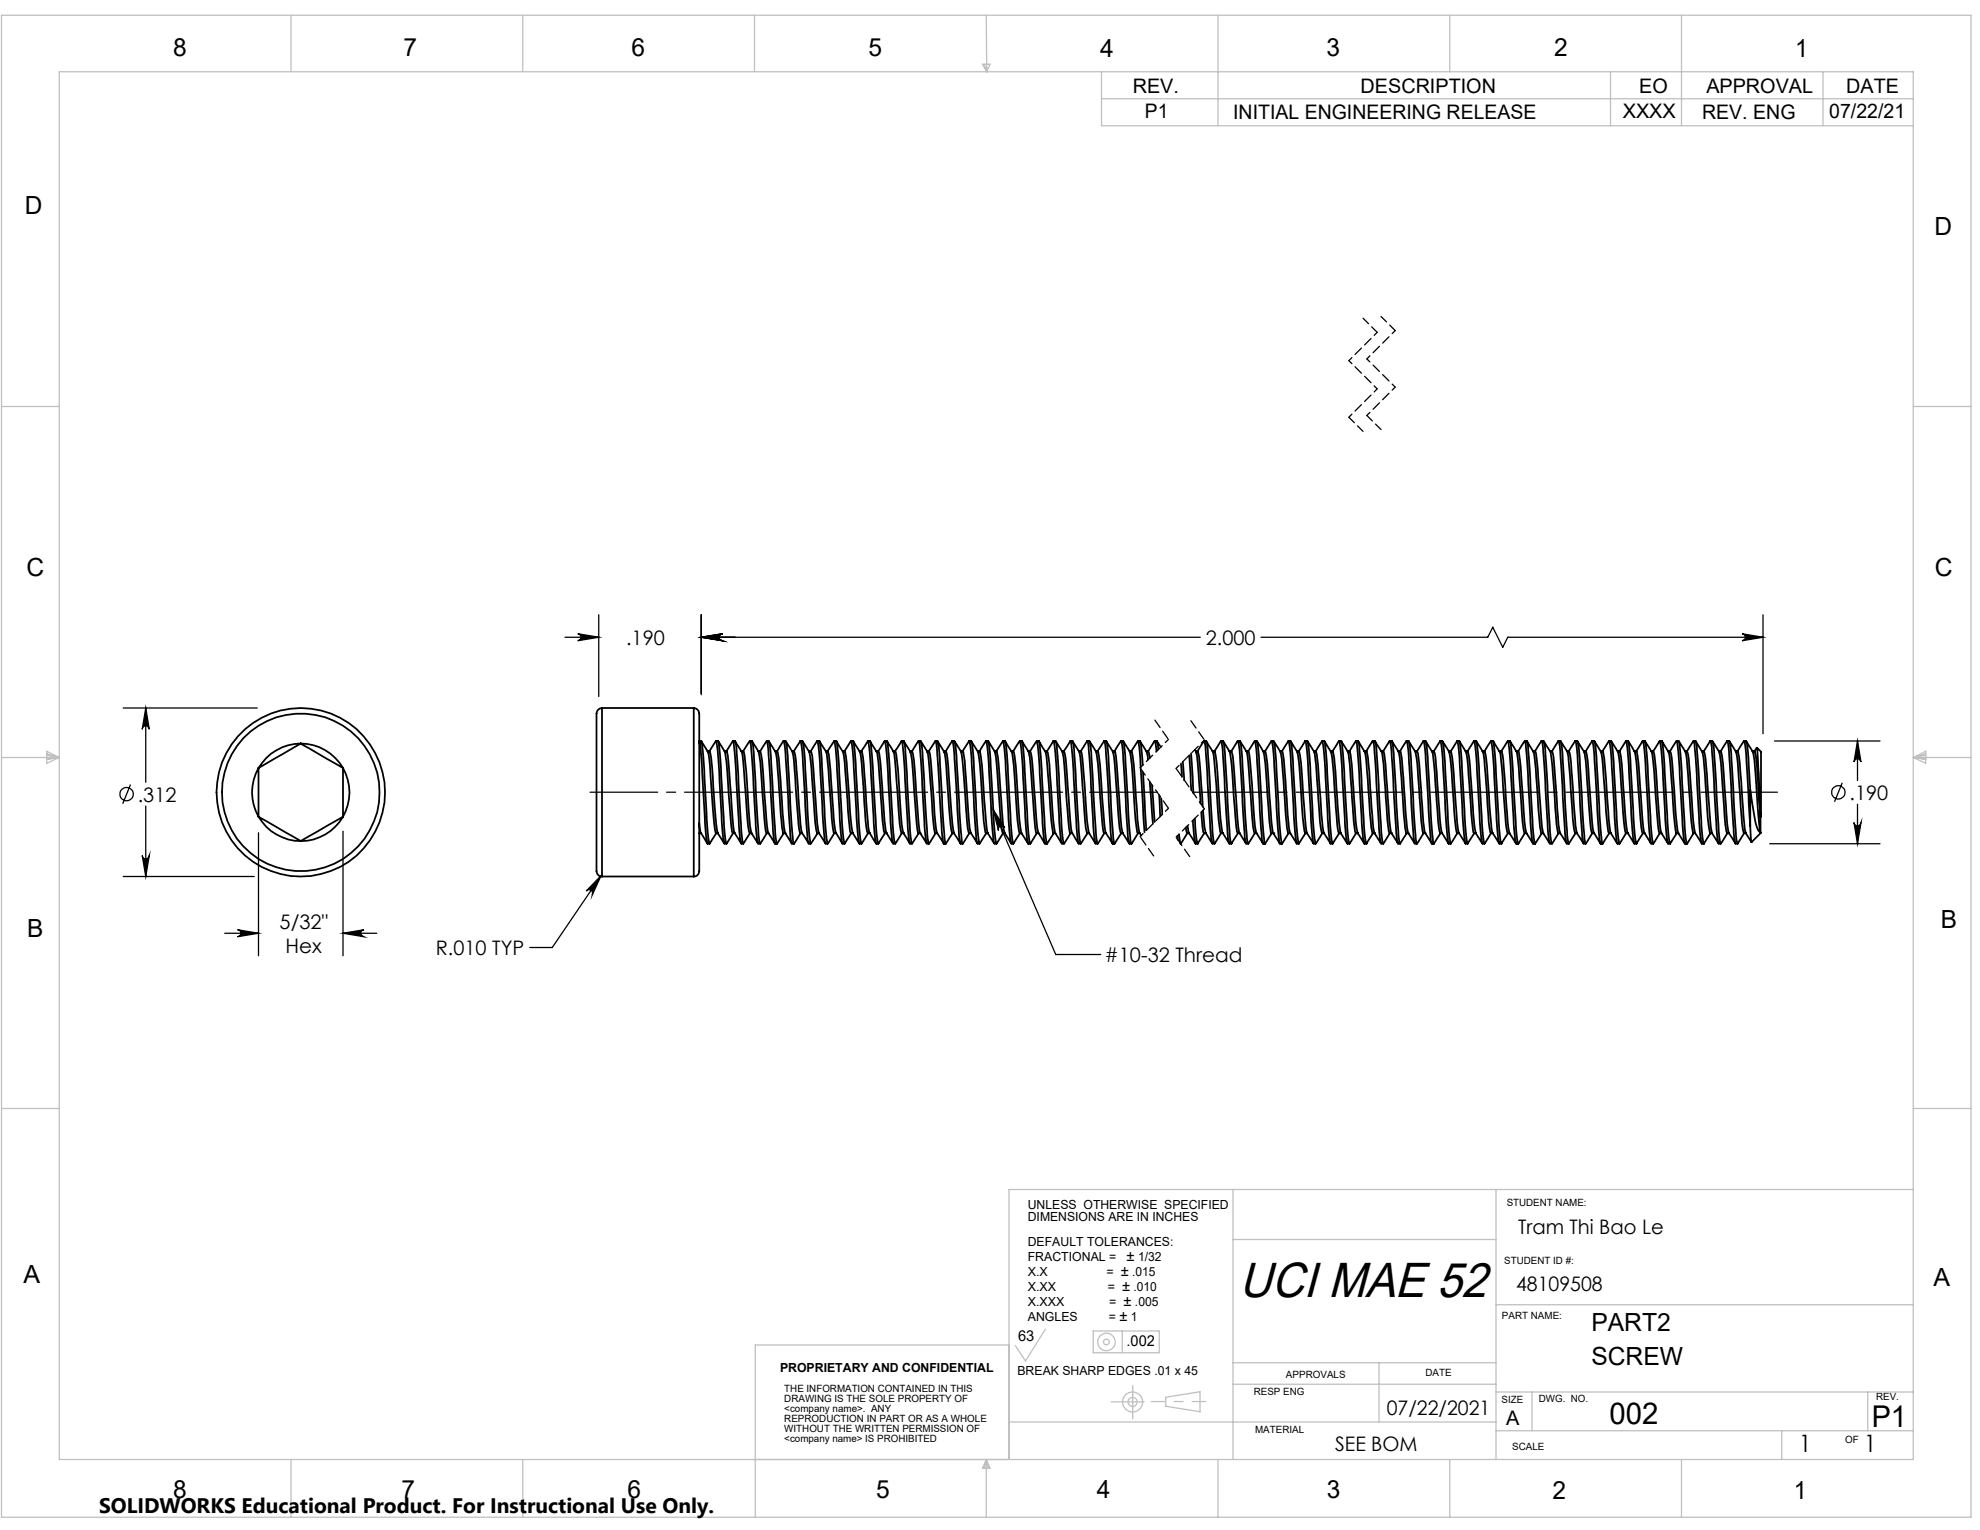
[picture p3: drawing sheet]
<svg xmlns="http://www.w3.org/2000/svg" width="279mm" height="216mm" viewBox="0 0 279 216" stroke-linecap="round" stroke-linejoin="round" font-family="sans-serif">
<g fill="none" stroke="#000" stroke-width=".18">
<path d="M17.4 99.9h18.9M20.6 99.9v10.5M20.6 99.9l.5 3a.49 .49 0 0 0-.5-.5 .49 .49 0 0 0-.5 .5zM79.7 89.9h4.8M81.5 89.4l3 .5-3 .5a.49 .49 0 0 0 .5-.5 .49 .49 0 0 0-.5-.5zM84.5 86.7v11.6M99 86.7v11.3M99 89.9h70.4M99 89.9l3-.5a.49 .49 0 0 0-.5 .5 .49 .49 0 0 0 .5 .5zM177.9 89.9h32l.7-1.4 1.5 2.8 .7-1.4h36M245.8 89.4l3 .5-3 .5a.49 .49 0 0 0 .5-.5 .49 .49 0 0 0-.5-.5zM248.8 86.7v16.8"/>
<path d="M18.4 110.7l-1.1 2.7M20.6 113.7v10M36.5 117.5v17.4M48.4 117.3v17.6M140.2 114.3l8.8 20.4h6.3M140.2 114.3l1.6 2.5a.48 .48 0 0 0-.6-.2 .48 .48 0 0 0-.3 .6zM249.7 119.1h15.6M250.4 104.6h14.9M260 110.5l-1.1 2.6M261.6 116.1a.49 .49 0 0 0 .5 .4 .49 .49 0 0 0 .5-.4l-.5 3zM262.1 104.6v5.5M262.1 113.5v5.6"/>
<path d="M262.1 104.6l.5 2.9a.49 .49 0 0 0-.5-.4 .49 .49 0 0 0-.5 .4zM17.4 123.7h18.5M20.1 120.7a.49 .49 0 0 0 .5 .5 .49 .49 0 0 0 .5-.5l-.5 3zM31.7 131.7h4.8M33.5 131.2l3 .5-3 .5a.49 .49 0 0 0 .5-.5 .49 .49 0 0 0-.5-.5zM48.4 131.7l3-.5a.49 .49 0 0 0-.5 .5 .49 .49 0 0 0 .5 .5zM48.4 131.7h4.8M84.8 123.6l-6.9 10.1h-3.1M84.8 123.6l-1.2 2.7a.51 .51 0 0 0-.2-.7 .51 .51 0 0 0-.7 .1z"/>
<circle cx="17.9" cy="112.1" r=".94"/>
<circle cx="259.4" cy="111.8" r=".94"/>
</g>
<g fill="none" stroke="#c0c0c0" stroke-width=".18">
<path d="M.2 2.2h277.9v211.9h-277.9zM8.4 10.1h261.6v195.9h-261.6zM41.1 2.2v7.9M73.8 2.2v7.9M106.5 2.2v7.9M138.6 9.1h1.1l-.5 1zM138.9 9.1l.3 1M139.2 2.2v7.9M155.4 13.9h114.6M155.4 10.1v7.6h114.6M171.9 2.2v15.5M204.6 2.2v7.9"/>
<path d="M227.3 10.1v7.6M237.3 2.2v15.5M257.2 10.1v7.6M.2 57.4h8.2M270 57.4h8.1M.2 106.9h8.2M6.6 106l1.8 .9-1.8 .8zM6.6 106.4l1.8 .5M6.6 106.6l1.8 .3M8.4 106.9l-1.8 .2M270 106.9h8.1M270 106.9l1.7 .2"/>
<path d="M270 106.9l1.7-.9v1.7zM271.7 106.6l-1.7 .3M271.7 106.4l-1.7 .5M.2 156.4h8.2M270 156.4h8.1M174 167.9v38.1M174 174.9h37.1M211.1 167.9v38.1M270 167.9h-127.6v38.1M142.4 189.8h-35.8v24.3M147.5 187.5l-2.8 4.6-1.4-2.2M154.3 187.8h9.3v3.1h-9.3z"/>
<path d="M158.4 187.8v3.1M164.5 197.2l4.8-.8v2.8l-4.8-.8zM174 192.3h37.1M174 195.3h37.1M194.6 192.3v8.4M211.1 196.4h58.9M211.1 184.1h58.9M216.2 196.4v5.5M263.6 196.4v5.5M41.1 206v8.1M73.8 206v8.1M139.2 206v8.1"/>
<path d="M139.2 206l.5 1.2h-1.1zM139.2 206l-.3 1.2M139.2 206l.3 1.2M142.4 200.7h68.7M171.9 206v8.1M204.6 206v8.1M211.1 201.9h58.9M237.3 206v8.1M251.4 201.9v4.1"/>
<circle cx="156.1" cy="189.4" r="1.23"/>
<circle cx="156.1" cy="189.4" r=".42"/>
<circle cx="159.8" cy="197.8" r="1.41"/>
<circle cx="159.8" cy="197.8" r=".64"/>
</g>
<path d="M163.3 111.8h-80" fill="none" stroke="#000" stroke-width=".18" stroke-dasharray="15.2 1.3 1.3 1.3" stroke-dashoffset="5.7"/>
<path d="M250.8 111.8h-82.5" fill="none" stroke="#000" stroke-width=".18" stroke-dasharray="15.2 1.3 1.3 1.3" stroke-dashoffset="4.5"/>
<path d="M160.9 118.1l2 2.8M162.9 101.5l2 2.8M166 118.1l2 2.9M168 101.6l2 2.8" fill="none" stroke="#000" stroke-width=".18" stroke-dasharray="1.3 .6" stroke-dashoffset="-.2"/>
<path d="M190.3 50.9l4 4M192.9 50.6l4 4M194.3 46.9l-4 4M194.3 54.9l-4 4M196.9 46.6l-4 4M196.9 54.6l-4 4M164.9 104.3l-4 4M164.9 114.1l-4 4M170 104.4l-4 4M170 114.1l-4 4" fill="none" stroke="#000" stroke-width=".18" stroke-dasharray="1.3 .6" stroke-dashoffset=".7"/>
<path d="M160.9 108.3l4 5.8M166 108.4l4 5.7" fill="none" stroke="#000" stroke-width=".18" stroke-dasharray="1.3 .6"/>
<path d="M190.3 58.9l2 2M192.3 44.9l2 2M192.9 58.6l2 2M194.9 44.7l2 1.9" fill="none" stroke="#000" stroke-width=".18" stroke-dasharray="1.3 .6" stroke-dashoffset=".2"/>
<path d="M162.5 197.8h7.7" fill="none" stroke="#c0c0c0" stroke-width=".18" stroke-dasharray="15.2 1.3 1.3 1.3" stroke-dashoffset="13.3"/>
<path d="M159.8 197.8v-2.3M159.8 197.8v2.4M159.8 197.8h-3M159.8 197.8h1.7" fill="none" stroke="#c0c0c0" stroke-width=".18" stroke-dasharray="15.2 1.3 1.3 1.3"/>
<g fill="#000">
<path d="M140.2 114.3l1.6 2.5a.48 .48 0 0 0-.6-.2 .48 .48 0 0 0-.3 .6z"/>
<path d="M262.1 104.6l.5 2.9a.49 .49 0 0 0-.5-.4 .49 .49 0 0 0-.5 .4zM261.6 116.1a.49 .49 0 0 0 .5 .4 .49 .49 0 0 0 .5-.4l-.5 3zM99 89.9l3-.5a.49 .49 0 0 0-.5 .5 .49 .49 0 0 0 .5 .5zM245.8 89.4l3 .5-3 .5a.49 .49 0 0 0 .5-.5 .49 .49 0 0 0-.5-.5zM99 89.9l3-.5a.49 .49 0 0 0-.5 .5 .49 .49 0 0 0 .5 .5zM81.5 89.4l3 .5-3 .5a.49 .49 0 0 0 .5-.5 .49 .49 0 0 0-.5-.5zM84.8 123.6l-2.1 2.1a.51 .51 0 0 1 .7-.1 .51 .51 0 0 1 .2 .7zM20.1 120.7a.49 .49 0 0 0 .5 .5 .49 .49 0 0 0 .5-.5l-.5 3zM20.6 99.9l.5 3a.49 .49 0 0 0-.5-.5 .49 .49 0 0 0-.5 .5zM33.5 131.2l3 .5-3 .5a.49 .49 0 0 0 .5-.5 .49 .49 0 0 0-.5-.5zM48.4 131.7l3-.5a.49 .49 0 0 0-.5 .5 .49 .49 0 0 0 .5 .5z"/>
</g>
<g fill="none" stroke="#000" stroke-width=".25">
<path d="M84.9 99.9a.96 .96 0 0 0-.7 1.3v21.2a.96 .96 0 0 0 .7 1.3M84.9 99.9v23.8M84.9 99.9h13M97.9 99.9a.96 .96 0 0 1 .8 1.3v21.2a.96 .96 0 0 1-.8 1.3M97.9 99.9v23.8M36.5 115.3a7 7 0 0 0 5.9 3.4M36.5 108.4a6.9 6.9 0 0 0 0 6.9M36.5 108.4v6.9M36.5 115.3l5.9 3.4M42.4 104.9a7 7 0 0 1 6 3.5M42.4 104.9a7.1 7.1 0 0 0-5.9 3.5M42.4 104.9l-5.9 3.5"/>
<path d="M42.4 104.9l6 3.5M48.4 115.3a6.8 6.8 0 0 1-6 3.4M48.4 108.4a6.9 6.9 0 0 1 0 6.9M48.4 115.3l-6 3.4M48.4 108.4v6.9M98.7 117.6h.2M98.7 116.1l.2 1.4M98.7 104.6h.3M98.7 104.8h.1M98.7 104.8l.3 2.3 .3 5.7a36 36 0 0 0 .5 6.2M98.7 104.8v.1M98.9 117.5l.9 1.5"/>
<path d="M99.8 119.1h.3M99.8 106h.1M99.9 106l-.9-1.4a25.5 25.5 0 0 1 .4 5.2l.2 2.4a46.6 46.6 0 0 0 .5 6.9l.1-.1M99.9 106h.2M99.9 106a37.4 37.4 0 0 1 .6 6.4l.2 2.8a5.6 5.6 0 0 0 .3 2.3M100.1 106l.2 .4 .2 1.7a96.5 96.5 0 0 0 .8 9.4M101 104.6l-.9 1.4M101 117.6h.3M101 104.6a27.9 27.9 0 0 1 .5 5.5l.2 2.5a41.4 41.4 0 0 0 .5 6.4M101 104.6h.3M101.1 117.6l-.9 1.4M101.3 117.6l.9 1.4"/>
<path d="M101.3 104.6a20.6 20.6 0 0 1 .5 4.9l.1 2.4a43.7 43.7 0 0 0 .6 7.1M101.4 104.6l.9 1.4M102.2 106h.3M102.2 119.1h.3M102.3 106.1l.2 1.5 .5 6.3a11.8 11.8 0 0 0 .4 3.7M102.5 106.1l.2 .5 .1 1 .5 6.3a13.1 13.1 0 0 0 .4 3.6M103.4 104.6l-.9 1.4M103.4 117.6l-.8 1.4M103.4 117.6h.3l.9 1.4M103.4 104.6a36 36 0 0 1 .6 6.5v1.2a40 40 0 0 0 .6 6.7M103.4 104.6h.3M104.6 119.1h.3"/>
<path d="M104.6 106l-.9-1.4a44.8 44.8 0 0 1 .6 7.1l.3 5.5 .3 1.8M104.6 106.1l.3 1.4 .4 6.4a12.5 12.5 0 0 0 .5 3.7h.3M104.6 106h.3M104.9 106.1l.2 .4 .2 2.3 .3 5.1a14 14 0 0 0 .4 3.6M105.8 104.6l-1 1.4M105.8 104.6h.3l.1 .1 .1 .8 .7 12.3 .3 1.2M105.8 104.6a1.74 1.74 0 0 1 .2 1.2l.6 10.7 .4 2.5M105.8 117.6l-.9 1.4M106 117.6l1 1.4M106.1 104.6l.9 1.4M107 106h.3M107 119.1h.3"/>
<path d="M107 106.1a68.2 68.2 0 0 1 .7 7.7 12.6 12.6 0 0 0 .5 3.8M107.3 106.1a7.3 7.3 0 0 1 .4 2.7l.3 5a14 14 0 0 0 .4 3.7M108.2 104.6l-1 1.4M108.2 117.6l-.9 1.4M108.2 117.6h.2l1 1.4M108.2 104.6l.2 1.1 .7 11.5 .3 1.8M108.2 104.6h.3M109.4 106a3 3 0 0 1 .3 1.8l.2 2.1a55.5 55.5 0 0 0 .6 7.7l.1-.1M109.4 119h.1M109.4 119.1h.2M109.4 106l-.9-1.4a111.8 111.8 0 0 1 .7 10.2l.2 2.8 .2 1.4M109.4 106h.2"/>
<path d="M110.5 104.6l-.9 1.4a3 3 0 0 1 .4 1.8l.1 2.1a55.5 55.5 0 0 0 .7 7.7v-.1M110.6 117.6h.2M110.6 117.6l-.9 1.4M110.8 104.6h-.2l.2 1.7 .4 6.5a45.3 45.3 0 0 0 .5 6.2l-.9-1.4M110.8 104.6h.1a100.1 100.1 0 0 1 .7 10l.3 4 .1 .4v.1l.1-.1M110.9 104.6l.9 1.4M111.8 106h.2M111.8 119.1h.2M111.8 106.1a66.8 66.8 0 0 1 .7 8l.2 2.2 .1 .8 .2 .4M112 106a6 6 0 0 1 .4 2.5l.5 6.8a5.1 5.1 0 0 0 .3 2.2M112.1 119l.9-1.4h.2l.9 1.4M112.9 104.6l-.9 1.4"/>
<path d="M113.2 104.6h-.2v.1a48.9 48.9 0 0 1 .5 6.7l.3 4.6 .3 3M114.1 119.1h.3M114.2 106l-1-1.4 .4 2.8 .3 5.8a34.4 34.4 0 0 0 .5 5.8M114.2 106.1l.3 2.5 .3 4.5a16.8 16.8 0 0 0 .5 4.4M114.4 106.1l.2 .6 .5 6.4a20.6 20.6 0 0 0 .5 4.4M115.3 117.6h.3M115.3 104.6a23.3 23.3 0 0 1 .5 5.3l.2 3.6a32.7 32.7 0 0 0 .5 5.5M115.4 117.6l-1 1.4M115.6 117.6l.9 1.4M115.6 104.6h-.3l-.9 1.4h-.2M115.6 104.6a146.5 146.5 0 0 1 .9 11.7l.3 2.7M115.6 104.6l1 1.4"/>
<path d="M116.5 106h.3M116.5 119.1h.3M116.6 106.1l.3 2.6 .5 6.8a4.1 4.1 0 0 0 .3 2M116.8 106a18.6 18.6 0 0 1 .5 4l.4 5.5a4.1 4.1 0 0 0 .3 2M117.7 104.6l-.9 1.4M117.7 104.6h.3a31.6 31.6 0 0 1 .5 5.7l.2 3.6a25.5 25.5 0 0 0 .5 5.1M117.7 104.6a37.3 37.3 0 0 1 .6 6.3l.3 5.7 .3 2.4M118 117.6h-.3l-.9 1.4M118 117.5l.9 1.5M118 104.6l.9 1.4M118.9 119.1h.3M118.9 106.1a27.8 27.8 0 0 1 .6 5.5l.3 4 .1 1.7 .2 .2"/>
<path d="M119.2 106a93.4 93.4 0 0 1 .9 9.6l.3 1.9M120.1 104.6l-.9 1.4h-.3M120.1 117.6h.3M120.1 104.6a71.4 71.4 0 0 1 .7 8.5 37.3 37.3 0 0 0 .4 5.9M120.1 104.6h.3M120.1 117.6l-.9 1.4M120.3 117.5l1 1.5M120.4 104.6a24.4 24.4 0 0 1 .5 5.4l.1 2.4a38.8 38.8 0 0 0 .6 6.6M120.4 104.6l.9 1.4M121.3 106h.3M121.3 119.1h.3M121.3 106.1a87.5 87.5 0 0 1 .8 9.6l.2 1.6 .2 .2"/>
<path d="M121.6 106a28 28 0 0 1 .6 5.7l.1 2.8a10 10 0 0 0 .4 3l.9 1.5M122.4 104.6l-.9 1.4M122.8 117.5l-.3 .1-.9 1.4M122.8 104.6h-.3a34.4 34.4 0 0 1 .5 5.8l.1 2.4a36 36 0 0 0 .5 6.2M123.6 106h.1a60 60 0 0 1 .7 7.6l.1 2.2 .2 1.4 .1 .3M123.6 119.1h.3M123.7 106l-.9-1.4a25.5 25.5 0 0 1 .4 5.2l.2 2.4a46.6 46.6 0 0 0 .5 6.9l.1-.1M123.9 106h.1a60 60 0 0 1 .7 7.6l.1 2.2 .2 1.4 .1 .3M124.8 104.6l-.9 1.4h-.2M124.8 117.6h.3M124.8 104.6a35.1 35.1 0 0 1 .6 6.8l.1 1.2a41.4 41.4 0 0 0 .5 6.4M124.8 104.6h.3"/>
<path d="M124.8 104.6h.1M124.9 117.6l-.9 1.4M125.1 117.5l.9 1.5M125.1 104.6a20.6 20.6 0 0 1 .5 4.9l.1 2.4a43.7 43.7 0 0 0 .6 7.1M125.2 104.6l.9 1.4M126 106h.3M126 106.1l.2 .3 .1 1 .5 6.2a16.7 16.7 0 0 0 .4 4v-.1M126 119.1h.3M126.3 106.1l.1-.1a118.8 118.8 0 0 1 .8 10.3l.3 1.2M127.2 104.6l-.9 1.4M127.2 104.6a36 36 0 0 1 .6 6.5v1.3a49 49 0 0 0 .6 6.6M127.2 104.6h.3"/>
<path d="M127.5 117.6h-.3l-.8 1.4M127.5 117.6l.9 1.4M127.5 117.5v.1M128.4 106.1l-.9-1.5a44.8 44.8 0 0 1 .6 7.1l.3 5.5 .3 1.8M128.4 119.1h.3M128.4 106.1a54.4 54.4 0 0 1 .8 7.5l.2 2.7 .1 .9 .1 .3M128.7 106.1v-.1a56.2 56.2 0 0 1 .7 7.6l.2 2.7 .2 .9 .1 .3M129.6 104.6l-.9 1.4h-.3M129.6 117.6h.3M129.6 104.6h.3l.1 .1 .1 .8 .7 12.3 .3 1.2M129.6 104.6a1.74 1.74 0 0 1 .2 1.2l.4 6.3a46.5 46.5 0 0 0 .6 6.9M129.6 117.6l-.9 1.4"/>
<path d="M129.9 117.6l.9 1.4M129.9 104.6l.9 1.5M130.8 106h.3M130.8 119.1h.3M130.8 106.1l.3 1.2 .5 7.5a7.5 7.5 0 0 0 .4 2.8M131.1 106.1l.2 1.2 .6 7.5a8.2 8.2 0 0 0 .4 2.7M132 104.6l-.9 1.4M132 117.6l-.9 1.4M132 117.6h.3l.9 1.4M132 104.6l.2 1.1 .7 11.5 .3 1.8M132 104.6h.3M133.2 106l-.9-1.4a111.8 111.8 0 0 1 .7 10.2l.3 3.5 .2 .7"/>
<path d="M133.2 119h.1M133.2 119.1h.3M133.2 106.1a34.9 34.9 0 0 1 .6 6.3l.2 2.8a5.7 5.7 0 0 0 .4 2.3M133.5 106a36.1 36.1 0 0 1 .6 6.4l.3 3.9 .2 1.2M134.3 104.6l-.8 1.4h-.3M134.4 117.6h.3M134.4 117.6l-.9 1.4M134.7 104.6h-.3l.3 1.7 .3 6.5a45.3 45.3 0 0 0 .5 6.2l-.9-1.4M134.7 104.6a40 40 0 0 1 .5 6.4l.2 2.4a30.3 30.3 0 0 0 .5 5.7v-.1M134.7 104.6l.9 1.4M135.6 106h.3M135.6 119.1h.3"/>
<path d="M135.6 106.1l.3 2.4 .7 8.4 .2 .6M135.9 106.1a6.5 6.5 0 0 1 .3 2.4l.5 7.4 .1 1 .2 .6M135.9 119l.9-1.4h.2l.9 1.4M136.7 104.6l-.9 1.4M137.1 104.6h-.3v.1a48.9 48.9 0 0 1 .5 6.7l.1 2.4a28 28 0 0 0 .5 5.2M137.9 119.1h.3M138 106l-.9-1.4 .3 2.8 .3 5.8a34.4 34.4 0 0 0 .5 5.8M138 106.1a35.3 35.3 0 0 1 .6 6.8l.1 1.6a9.1 9.1 0 0 0 .4 3M138.2 106a11.6 11.6 0 0 1 .5 3.5l.3 5a10.6 10.6 0 0 0 .4 3M139.1 117.6h.3M139.1 104.6a23.3 23.3 0 0 1 .5 5.3l.2 3.6a32.7 32.7 0 0 0 .5 5.5M139.2 117.6l-.9 1.4"/>
<path d="M139.4 117.6l.9 1.4M139.4 104.6h-.3l-.9 1.4h-.2M139.4 104.6h.1a146.5 146.5 0 0 1 .8 11.7l.3 2.7M139.5 104.6l.9 1.4M140.3 106h.3M140.3 119.1h.3M140.4 106.1a11.9 11.9 0 0 1 .4 3.3l.4 6.5 .1 1 .2 .6M140.6 106a10.6 10.6 0 0 1 .4 3.4l.5 6.5 .1 1 .2 .6M140.7 119l.8-1.4h.3l.9 1.4M141.5 104.6l-.9 1.4M141.5 104.6h.3a31.6 31.6 0 0 1 .5 5.7l.2 3.6a25.5 25.5 0 0 0 .5 5.1M141.5 104.6a38.6 38.6 0 0 1 .6 6.3l.3 5.7 .3 2.4"/>
<path d="M141.9 104.6l.8 1.4M142.7 119.1h.3M142.7 106.1a12.1 12.1 0 0 1 .5 3.3l.3 5a10.1 10.1 0 0 0 .4 3.1M143 106a10.7 10.7 0 0 1 .4 3.4l.5 6.4 .2 1.7M143.9 104.6l-.9 1.4h-.3M143.9 117.6h.3M143.9 104.6a103.6 103.6 0 0 1 .8 10.8l.4 3.6M143.9 104.6h.3M143.9 117.6l-.9 1.4M144.1 117.6l1 1.4M144.2 104.6a24.4 24.4 0 0 1 .5 5.4l.1 2.4a38.8 38.8 0 0 0 .6 6.6M144.2 104.6l.9 1.4"/>
<path d="M145.1 106h.3M145.1 119.1h.3M145.1 106.1a11 11 0 0 1 .4 3.3l.5 6.4 .2 1.7h.1M145.4 106a9.8 9.8 0 0 1 .4 3.4l.5 6.4 .1 1.1 .1 .6M146.3 104.6l-1 1.4M146.5 117.6h-.2l-.9 1.4M146.5 117.5l.9 1.5M146.6 104.6a32.6 32.6 0 0 1 .5 6.4l.1 1.2a46.6 46.6 0 0 0 .5 6.9l.1-.1M146.6 104.6h-.3a34.4 34.4 0 0 1 .5 5.8l.1 2.4a36 36 0 0 0 .6 6.2M146.6 104.6l.9 1.4M147.5 119.1h.2M147.5 106.1a42.1 42.1 0 0 1 .6 6.6l.1 1.7a11 11 0 0 0 .5 3.1"/>
<path d="M147.7 106a9.2 9.2 0 0 1 .5 3.4l.4 6.4 .3 1.7M148.6 104.6l-.9 1.4h-.2M148.7 117.6h.2M148.7 104.6a35.1 35.1 0 0 1 .5 6.8l.1 1.2a41.4 41.4 0 0 0 .5 6.4M148.7 104.6h.2M148.7 104.6h-.1M148.7 117.6l-.9 1.4M148.9 117.5l.9 1.5M148.9 104.6a1.38 1.38 0 0 1 .3 1.1l.6 10.8 .2 2.1 .1 .4M149 104.6l.9 1.4M149.9 106h.2M149.9 119.1h.2"/>
<path d="M149.9 106.1a37 37 0 0 1 .6 6.6l.3 4.1 .2 .7h.1M150.1 106l.3 .8 .1 1.1 .4 6.5a9.3 9.3 0 0 0 .4 3.1M151 104.6l-.9 1.4M151 104.6h.1M151.1 104.6a36 36 0 0 1 .5 6.5l.1 1.3a49 49 0 0 0 .5 6.6M151.1 104.6h.2M151.3 117.6h-.2l-.9 1.4M151.3 117.5l.9 1.5M152.2 119.1h.3M152.3 106l-1-1.4a44.8 44.8 0 0 1 .6 7.1l.3 5.5 .3 1.8M152.3 106h.2l1-1.4 .1 .6 .2 2.3 .2 4.6a46.5 46.5 0 0 0 .6 6.9M152.3 106.1a10.1 10.1 0 0 1 .3 3.2l.5 6.4 .1 1.1 .2 .7"/>
<path d="M152.5 106.1l.1 .1 .1 .6 .7 8.9 .3 1.8M153.4 117.6h.3M153.4 104.6h.3l.1 .1 .1 .8 .8 12.3 .2 1.2M153.5 117.6l-1 1.4M153.7 117.5l.9 1.5M153.7 104.6l1 1.4M154.6 106h.3M154.6 119.1h.3M154.7 106.1l.2 1.8 .7 8.9 .1 .6 .1 .1M154.9 106.1a11.1 11.1 0 0 1 .4 3.2l.4 5a10.1 10.1 0 0 0 .4 3.2M154.9 119l.9-1.4h.3l.9 1.4M155.8 104.6l-.9 1.4"/>
<path d="M155.8 104.6l.2 1.1 .5 7.4a37.3 37.3 0 0 0 .5 5.9M155.8 104.6h.3M157 119h.1M157 119.1h.3M157 106l-.9-1.4a47.4 47.4 0 0 1 .6 6.6l.4 7.1 .2 .7M157 106.1a9.3 9.3 0 0 1 .4 3.2l.5 6.4 .1 1.1 .2 .7M157.3 106.1l.1 .1 .2 1.6 .4 6.5a10.1 10.1 0 0 0 .4 3.2M158.2 104.6l-.9 1.4h-.3M158.2 117.6h.3M158.2 117.6l-.9 1.4M158.5 104.6h-.3l.3 1.7 .4 6.5a45.3 45.3 0 0 0 .4 6.2l-.9-1.4M158.5 104.6a41.4 41.4 0 0 1 .5 6.4l.2 2.4a30.3 30.3 0 0 0 .5 5.7v-.1"/>
<path d="M158.5 104.6l.9 1.4M159.4 106h.3M159.4 119.1h.3M159.4 106.1l.3 1.7 .4 6.5a9.9 9.9 0 0 0 .5 3.2M159.7 106.1a10.1 10.1 0 0 1 .4 3.1l.3 5.1a11 11 0 0 0 .4 3.2M160.5 104.6l-.9 1.4M160.9 104.6h-.3l.2 1.5 .2 2.2M161 108.5l.5 8.9M161 117.9l-.2-.3h-.2l-.9 1.4M161.3 109l.4 8.2M161.8 106l-.9-1.4 .2 1.1 .2 2.3M161.8 106.1l.2 1.1"/>
<path d="M162 106.1l.3 .9M162.2 110.3l.5 5.9M162.6 110.8l.3 5.2M162.9 104.6l.3 1.4M163.2 104.6h-.3l-.9 1.4h-.2M163.2 104.6l.2 1.2M163.3 104.6l.5 .8M163.6 112.2l.1 3M163.9 112.7l.1 2.2M166.1 118l.1 .5M166.4 117.7l.1 1 .2 .3M166.6 119.1h.1"/>
<path d="M166.7 107.7l.1 1.9M166.9 107.5l.2 2.6M167.3 116.8l.2 .8M167.5 117.6l-.8 1.4M167.6 116.5l.2 1M167.8 106.6l.3 4.9M168.1 106.3l.3 5.7M168.3 115.8l.2 2 .2 1.2-.9-1.4h-.3M168.6 115.5l.2 2.6 .2 1v-.1M168.6 105.8l.2 .2M168.7 119.1h.3M168.7 106h.3"/>
<path d="M168.8 106.1l.2 1.6 .4 5.7M169 106l.9-1.4a29.1 29.1 0 0 1 .5 5.5l.1 2.5a41.4 41.4 0 0 0 .6 6.4M169 106.1l.2 .6 .1 1 .4 6.1M169.5 114.6a9.9 9.9 0 0 0 .4 3h.3M169.8 114.3l.2 2.4 .1 .8M169.9 104.6h.3M169.9 117.6l-.9 1.4M170.1 117.5l1 1.5M170.2 104.6a1.53 1.53 0 0 1 .2 1.2l.7 11.5 .3 1.7M170.2 104.6l.9 1.4M171.1 119.1h.3M171.1 106.1a99 99 0 0 1 .8 9.4l.3 1.9 .1 .2"/>
<path d="M171.4 106.1a8.3 8.3 0 0 1 .4 2.9l.4 6.5 .3 2M172.3 104.6l-.9 1.4h-.3M172.3 117.6l-.9 1.4M172.3 117.6h.2M172.3 104.6l.2 1.4 .7 11.5 .3 1.5M172.3 104.6h.3M172.5 117.5l1 1.5M172.6 104.6l.3 1.7 .6 11.6a1.51 1.51 0 0 0 .3 1.1l.9-1.4M172.6 104.6l.9 1.4M173.5 119.1h.3M173.5 106.1l.3 1.6 .4 6.4a12.2 12.2 0 0 0 .5 3.5h.2M173.5 106h.3"/>
<path d="M173.7 106l1-1.4a92 92 0 0 1 .7 9.9l.2 3.6 .2 .9M173.8 106.1l.2 .5 .1 1.1 .4 6.4a14 14 0 0 0 .4 3.4M174.7 104.6h.2l.1 .1a64.1 64.1 0 0 1 .6 8v1.2a28 28 0 0 0 .5 5.1M174.9 117.5l.9 1.5M175 104.6l.9 1.4M175.9 119.1h.2M175.9 106.1a9.5 9.5 0 0 1 .3 2.9l.4 5a10.4 10.4 0 0 0 .5 3.6M176.1 106.1l.2 .5 .1 1.1 .5 6.3a11.4 11.4 0 0 0 .4 3.5M177 104.6l-.9 1.4h-.2M177.1 117.6l-.9 1.4M177.1 117.6h.2M177.1 104.6l.2 1.8 .4 6.7a35.8 35.8 0 0 0 .5 5.9"/>
<path d="M177.1 104.6h.2M177.3 117.5l.9 1.5M177.3 104.6h.1a47.4 47.4 0 0 1 .5 6.6l.3 5.6 .2 1.9 .1 .3M177.4 104.6l.9 1.4M178.2 119h.1M178.2 119.1h.3M178.3 106.1a9.4 9.4 0 0 1 .3 2.9 59.2 59.2 0 0 0 .8 8.6h.3M178.3 106h.2M178.5 106.1a9.4 9.4 0 0 1 .4 2.9 70.8 70.8 0 0 0 .8 8.5M178.5 119h.1M179.4 104.6l-.9 1.4M179.5 117.6l-1 1.4"/>
<path d="M179.7 117.6l.9 1.4M179.7 104.6a41.4 41.4 0 0 1 .6 6.4l.1 2.4a30.3 30.3 0 0 0 .5 5.7v-.1M179.7 104.6h-.3l.2 .4 .2 2.1 .3 6.9a25 25 0 0 0 .5 5M179.7 117.6h.1M179.7 104.6l1 1.4M180.6 106h.3l.9-1.4 .1 .1a50.6 50.6 0 0 1 .5 6.7l.1 2.4a25.5 25.5 0 0 0 .5 5.2M180.6 119.1h.3M180.7 106.1l.2 1 .6 9a2.39 2.39 0 0 0 .3 1.5M180.9 106a4.2 4.2 0 0 1 .3 1.9l.6 8.2a2.39 2.39 0 0 0 .3 1.5M181.8 117.6l-.9 1.4M181.8 117.6h.3l.9 1.4M181.8 104.6h.3"/>
<path d="M182.1 104.6a21.7 21.7 0 0 1 .5 5l.2 3.6a27.8 27.8 0 0 0 .5 5.8l.9-1.4M182.1 104.6l.9 1.4M183 119.1h.3M183 106.1a9.3 9.3 0 0 1 .4 2.8l.3 5a15.6 15.6 0 0 0 .5 3.7h.3M183 106h.3M183.3 106l.3 1.6 .5 7.8 .3 2.1M184.2 104.6a23.3 23.3 0 0 1 .5 5.3l.2 3.7a32.7 32.7 0 0 0 .4 5.4M184.4 117.6l.9 1.4M184.5 104.6h-.4l-.8 1.4M184.5 104.6a97.2 97.2 0 0 1 .7 10.7l.3 2.6 .2 1.1M184.5 104.6l.9 1.4M185.4 119.1h.3"/>
<path d="M185.4 106.1a81.1 81.1 0 0 1 .8 8.9l.2 1.8 .2 .7M185.7 106v.1a81.1 81.1 0 0 1 .8 8.9l.2 1.8 .2 .7M185.7 119l.9-1.4h.2l.9 1.4M186.5 104.6l-.8 1.4h-.3M186.6 104.6h.3a31.7 31.7 0 0 1 .5 5.7l.1 2.4a38.6 38.6 0 0 0 .5 6.3l1-1.4M186.6 104.6a24.2 24.2 0 0 1 .4 5.1l.2 2.4a46.6 46.6 0 0 0 .5 6.9M186.9 104.6l.9 1.4M187.7 119.1h.4M187.8 106h.3M187.8 106.1a38.7 38.7 0 0 1 .6 6.5l.3 4.2 .2 .7M188.1 106a40.4 40.4 0 0 1 .6 6.6l.2 3.4 .3 1.5M188.9 104.6l-.9 1.4"/>
<path d="M188.9 117.6h.3M188.9 104.6h.1a71.4 71.4 0 0 1 .6 8.5 35.8 35.8 0 0 0 .5 5.9M188.9 104.6h.3M189.2 117.6l.9 1.4M189.2 104.6l.2 .3 .1 2 .4 5.6a38.8 38.8 0 0 0 .5 6.5h.1M189.3 104.6l.9 1.4M190.1 119.1h.3M190.2 106.1a67.9 67.9 0 0 1 .7 7.8l.1 2.1 .2 1.3 .1 .2M190.4 106l.1 .1a67.9 67.9 0 0 1 .7 7.8l.1 2.1 .3 1.5M191.3 104.6l-.9 1.4h-.3M191.3 104.6a43 43 0 0 1 .6 7l.1 1.3a36 36 0 0 0 .5 6.1l-.9-1.4h-.3l-.8 1.4M191.3 104.6h.3"/>
<path d="M191.6 104.6a32.6 32.6 0 0 1 .6 6.4v1.2a50.5 50.5 0 0 0 .6 6.8v.1v-.1M191.7 104.6l.8 1.4M192.5 106a3.1 3.1 0 0 1 .3 1.8l.2 2.2a53.9 53.9 0 0 0 .7 7.6v-.1M192.5 119.1h.3M192.5 106h.3M192.8 106l.9-1.4a29.1 29.1 0 0 1 .5 5.6l.1 2.4a41.4 41.4 0 0 0 .6 6.4M192.8 106a38.7 38.7 0 0 1 .7 6.6l.3 4.2 .2 .7M193.7 117.6h.3M193.7 104.6h.3M193.7 117.6l-.9 1.4M194 117.6l.9 1.4M194 104.6a1.53 1.53 0 0 1 .2 1.2l.7 11.5 .3 1.7"/>
<path d="M194 104.6l.9 1.4M194.9 106a76.1 76.1 0 0 1 .8 8.9l.3 2.4 .1 .2M194.9 119.1h.3M195.2 106a76.1 76.1 0 0 1 .8 8.9l.3 2.4 .1 .2M195.2 119l.9-1.4h.3l.9 1.4M196.1 104.6l-.9 1.4h-.3M196.1 104.6l.3 1.4 .6 11.5 .3 1.5M196.1 104.6h.3M196.4 104.6l.3 1.7 .6 11.6a1.51 1.51 0 0 0 .3 1.1l.9-1.4M196.4 104.6l.9 1.4M197.3 106a3 3 0 0 1 .3 1.8l.2 2.1a55.5 55.5 0 0 0 .6 7.6h.1M197.3 119.1h.3"/>
<path d="M197.3 106h.3M197.6 106l.9-1.4a94.8 94.8 0 0 1 .7 9.9l.3 3.6 .1 .9M197.6 106a37.2 37.2 0 0 1 .6 6.5l.3 3.4a3 3 0 0 0 .3 1.6M198.5 117.6h.3M198.5 104.6h.3v.1a64.1 64.1 0 0 1 .6 8l.1 1.2a28 28 0 0 0 .5 5.1M198.7 117.5l.9 1.5M198.8 104.6l.9 1.4M199.7 106a63.8 63.8 0 0 1 .7 7.7l.2 2.2 .1 1.4 .2 .2M199.7 119.1h.3M200 106a63.8 63.8 0 0 1 .7 7.7l.1 2.2 .2 1.4 .2 .2M200.8 104.6l-.8 1.4h-.3M200.9 104.6l.3 1.8 .3 6.7a35.8 35.8 0 0 0 .5 5.9"/>
<path d="M200.9 104.6h.3M201.1 117.6h-.2l-.9 1.4M201.1 117.5l.9 1.5M201.2 104.6a47.3 47.3 0 0 1 .5 6.7l.3 5.5 .2 1.9 .2 .3M201.2 104.6l.9 1.4M202 119h.1M202 119.1h.4M202.1 106h.3M202.1 106.1l.1 .2 .3 2.7 .3 5.6a10 10 0 0 0 .4 3v-.1M202.4 106a34.4 34.4 0 0 1 .5 5.8l.3 3.9a3.6 3.6 0 0 0 .7 2.6l.5 .7M202.4 119h.1M203.2 104.6l-.9 1.4"/>
<path d="M203.2 104.6l.2 1 .2 1.5 .3 6.9a25 25 0 0 0 .5 5M203.2 104.6h.3M203.3 117.6l-.9 1.4M203.5 117.5l-.3 .1M203.5 104.6h.1a72.6 72.6 0 0 1 .6 8.8 30.3 30.3 0 0 0 .5 5.7l.1-.1M203.6 104.6l.8 1.4M204.4 119.1h.3M204.5 106.1a65.6 65.6 0 0 1 .7 8.6l.2 2.1 .2 .8M204.7 106a15.2 15.2 0 0 1 .5 4.4l.3 4.3a9.6 9.6 0 0 0 .4 2.8M205.6 104.6l-.9 1.4h-.3M205.6 104.6l.1 .1a50.6 50.6 0 0 1 .5 6.7l.1 2.4a25.5 25.5 0 0 0 .5 5.2M205.6 117.6l-.8 1.4"/>
<path d="M205.6 117.6h.3M205.6 104.6h.3M205.9 117.5l.9 1.5M205.9 104.6a21.7 21.7 0 0 1 .5 5l.2 3.6a27.8 27.8 0 0 0 .5 5.8l.9-1.4M206 104.6l.8 1.4M206.8 106l.1 .4 .3 1.6 .4 6.8 .3 2.6 .1 .2h.3M206.8 119.1h.3M206.8 106h.3M207.1 106l.3 2 .5 6.8 .3 2.7M208 104.6a23.3 23.3 0 0 1 .5 5.3l.2 3.7a32.7 32.7 0 0 0 .5 5.4M208.2 117.6l1 1.4M208.3 104.6h-.3l-.9 1.4"/>
<path d="M208.3 104.6a67.5 67.5 0 0 1 .7 8.4 42 42 0 0 0 .4 6h.1M208.3 104.6l.9 1.4M209.2 106.1l.2 1 .6 7.8a6.7 6.7 0 0 0 .4 2.7v-.1M209.2 119.1h.3M209.5 106.1l.1 .3 .2 1.7 .5 6.8 .2 2 .1 .6M209.5 119l.9-1.4h.2l1 1.4M210.4 104.6l-.9 1.4h-.3M210.4 104.6h.3a31.7 31.7 0 0 1 .5 5.7l.1 2.4a38.6 38.6 0 0 0 .5 6.3l1-1.4M210.4 104.6a24.2 24.2 0 0 1 .5 5.1l.1 2.4a46.6 46.6 0 0 0 .6 6.9M210.7 104.6l.9 1.4M211.6 119.1h.3M211.6 106.1l.1 .4 .2 1.7 .5 6.8a7.2 7.2 0 0 0 .4 2.6h.2"/>
<path d="M211.6 106h.3M211.9 106a5 5 0 0 1 .3 2.2l.1 1.2a71.7 71.7 0 0 0 .7 8.1M212.7 104.6l-.9 1.4M212.8 104.6a73.6 73.6 0 0 1 .6 8.5 37.3 37.3 0 0 0 .5 5.9l-.9-1.4M212.8 104.6h.2M213 104.6l.2 .3 .2 2 .3 5.6a44.3 44.3 0 0 0 .5 6.5h.1M213.1 104.6l.9 1.4M214 119h.1M214 119.1h.2M214 106.1l.3 2.2 .3 4.5a19.8 19.8 0 0 0 .6 4.8M214.2 106l.4 2.3a76.3 76.3 0 0 0 .8 9.2M215.1 104.6l-.9 1.4h-.2"/>
<path d="M215.2 117.6l-.9 1.4M215.2 104.6a43 43 0 0 1 .5 7l.1 1.3a36 36 0 0 0 .5 6.1l-.9-1.4h-.2M215.2 104.6h.2M215.4 104.6a32.6 32.6 0 0 1 .6 6.4v1.2a50.5 50.5 0 0 0 .6 6.8v.1v-.1M215.5 104.6l.9 1.4M216.3 119.1h.3M216.4 106h.2l.1 .3 .7 7.6a13.1 13.1 0 0 0 .4 3.6M216.4 106.1a14.9 14.9 0 0 1 .4 3.5l.5 7.1 .2 .8M216.6 106l.9-1.4 .2 .8 .5 7.2a41.4 41.4 0 0 0 .5 6.4M217.5 117.6h.3M217.5 104.6h.3M217.6 117.6l-1 1.4"/>
<path d="M217.8 117.6l.9 1.4M217.8 104.6a1.53 1.53 0 0 1 .3 1.2l.6 11.5 .3 1.7M217.8 104.6l1 1.4M218.7 119.1h.3M218.8 106.1l.2 1.8 .6 8.4 .3 1.3M219 106l.2 .8 .5 7.3a14 14 0 0 0 .5 3.4M219.9 104.6l-.9 1.4h-.3M219.9 117.6l-.9 1.4M219.9 117.6h.3l.9 1.4M219.9 104.6l.3 1.4 .6 11.6 .3 1.4M219.9 104.6h.3M220.2 104.6l.3 1.7 .7 11.6a1.48 1.48 0 0 0 .2 1.1l.9-1.4"/>
<path d="M220.2 104.6l1 1.4M221.1 119.1h.3M221.1 106h.3M221.2 106.1a77 77 0 0 1 .7 8.1v1.2a4.8 4.8 0 0 0 .4 2.1M221.4 106l.9-1.4a94.8 94.8 0 0 1 .7 9.9l.3 3.6 .1 .9M221.4 106a7.3 7.3 0 0 1 .4 2.7l.5 7.8 .2 1M222.3 117.6h.3M222.3 104.6h.3v.1a64.1 64.1 0 0 1 .6 8l.1 1.2a28 28 0 0 0 .5 5.1M222.5 117.6l.9 1.4M222.6 104.6l.9 1.4M223.5 119.1h.3M223.5 106.1a67.8 67.8 0 0 1 .8 8.2l.2 2.6 .2 .6"/>
<path d="M223.8 106a70 70 0 0 1 .7 8.3l.3 2.6 .1 .6M224.6 104.6l-.8 1.4h-.3M224.7 104.6l.3 1.8 .4 6.7a35.8 35.8 0 0 0 .4 5.9M224.7 104.6h.3M224.9 117.6h-.2l-.9 1.4M224.9 117.5l.9 1.5M225 104.6a47.3 47.3 0 0 1 .5 6.7l.3 5.5 .2 1.9 .2 .3M225 104.6l.9 1.4M225.8 119h.1M225.8 119.1h.4M225.9 106.1a47.6 47.6 0 0 1 .7 7l.3 4.3 .1 .2h.3M225.9 106h.3"/>
<path d="M226.2 106a51.2 51.2 0 0 1 .6 7.1l.2 2.5 .3 1.9M226.2 119h.1M227 104.6l-.9 1.4M227 104.6l.3 1 .1 1.5 .4 6.9a21.8 21.8 0 0 0 .4 5M227 104.6h.3M227.1 117.6l-.9 1.4M227.3 117.5l.9 1.5M227.3 104.6h.1a72.6 72.6 0 0 1 .6 8.8 30.3 30.3 0 0 0 .5 5.7l.1-.1M227.4 104.6l.9 1.4M228.2 119.1h.3M228.3 106.1a11.8 11.8 0 0 1 .4 3.1l.4 6.6 .3 1.8M228.5 106a10.4 10.4 0 0 1 .5 3.2l.4 6.6 .3 1.7"/>
<path d="M229.4 104.6l-.9 1.4h-.3M229.4 104.6a29.1 29.1 0 0 1 .5 5.6l.3 3.6a25.5 25.5 0 0 0 .4 5.2M229.4 117.6l-.8 1.4M229.4 117.6h.3M229.4 104.6h.3M229.7 117.5l.9 1.5M229.7 104.6a21.7 21.7 0 0 1 .5 5l.2 3.6a27.8 27.8 0 0 0 .5 5.8l.9-1.4M229.8 104.6l.8 1.4M230.6 119.1h.3M230.6 106.1a9.4 9.4 0 0 1 .4 3l.4 5.1a10.6 10.6 0 0 0 .4 3.4h.3M230.6 106h.3M230.9 106.1a9.4 9.4 0 0 1 .4 3l.4 5.1a11.9 11.9 0 0 0 .4 3.3"/>
<path d="M231.8 104.6l-.9 1.4M231.8 104.6a23.3 23.3 0 0 1 .5 5.4l.2 3.6a31.2 31.2 0 0 0 .5 5.4M232.1 117.5l.9 1.5M232.1 104.6a67.5 67.5 0 0 1 .7 8.4 42 42 0 0 0 .5 6M232.1 104.6h-.3M232.1 104.6l.9 1.4M233 106h.3l.9-1.4a19.2 19.2 0 0 1 .5 5.1l.1 2.4a46.6 46.6 0 0 0 .6 6.9M233 119.1h.3M233 106.1l.4 2.5 .4 5.2a12.6 12.6 0 0 0 .4 3.8M233.3 106a19.6 19.6 0 0 1 .5 4.2l.2 3.6a14 14 0 0 0 .5 3.7M234.2 117.6l-.9 1.4M234.2 104.6h.3a31.7 31.7 0 0 1 .5 5.7l.1 2.4a38.6 38.6 0 0 0 .6 6.3l.9-1.4"/>
<path d="M234.2 117.6h.3l.9 1.4M234.5 104.6l.9 1.4M235.4 119.1h.3M235.4 106h.1M235.4 106h.3M235.4 106a45.4 45.4 0 0 1 .7 7.3l.3 3.9 .2 .3M235.7 106a45.4 45.4 0 0 1 .7 7.3l.3 3.9 .2 .3M236.5 104.6l-.8 1.4M236.6 117.6h.3M236.6 104.6a73.6 73.6 0 0 1 .6 8.5 35.8 35.8 0 0 0 .5 5.9M236.6 104.6h.3M236.8 117.6l.9 1.4"/>
<path d="M236.9 104.6l.1 .3 .2 2 .3 5.6a44.3 44.3 0 0 0 .5 6.5h.1l.9-1.4h.2l.9 1.4-.2-1.9-.4-6.7a35.8 35.8 0 0 0-.5-5.8M236.9 104.6l.9 1.4M237.8 119h.1M237.8 119.1h.3M237.8 106.1l.2 1 .5 7.3a8.4 8.4 0 0 0 .5 3.1M238.1 106a11 11 0 0 1 .4 3.2l.3 5.2a10.6 10.6 0 0 0 .4 3.1M238.9 104.6l-.8 1.4h-.3M239 104.6h.3M239.3 104.6a32.6 32.6 0 0 1 .5 6.4l.1 1.3a50.6 50.6 0 0 0 .5 6.7l.1 .1v-.1M239.3 104.6l.9 1.4M240.1 119.1h.4M240.2 106h.3"/>
<path d="M240.2 106.1a36.4 36.4 0 0 1 .6 6l.1 1.8a12.6 12.6 0 0 0 .4 3.6M240.4 106l.9-1.4 .2 .8 .5 7.2a41.4 41.4 0 0 0 .5 6.4M240.5 106a39.2 39.2 0 0 1 .6 6.1l.1 1.8a14.1 14.1 0 0 0 .4 3.6M241.3 117.6h.3M241.3 104.6h.3M241.4 117.6l-.9 1.4M241.6 117.6l.9 1.4M241.6 104.6a1.53 1.53 0 0 1 .3 1.2l.6 11.5 .3 1.7M241.7 104.6l.9 1.4M242.5 119.1h.3M242.6 106.1a10.6 10.6 0 0 1 .4 3.1l.3 4.5a15.7 15.7 0 0 0 .4 3.9v-.1M242.8 106a8.4 8.4 0 0 1 .4 3.2l.4 4.5a14.9 14.9 0 0 0 .4 3.8"/>
<path d="M242.9 119l.8-1.4h.3l.9 1.4M243.7 104.6l-.9 1.4h-.3M243.7 104.6l.3 1.4 .7 11.6 .2 1.4M243.7 104.6h.3M244 104.6l.3 1.8 .7 11.5a1.48 1.48 0 0 0 .2 1.1l.9-1.5M244.1 104.6l.8 1.4M244.9 119.1h.3M244.9 106h.3M245 106.1a87.6 87.6 0 0 1 .7 9l.2 1.9 .2 .5M245.2 106.1v-.1a76.6 76.6 0 0 1 .8 9.1l.3 2.4M246.1 104.6l-.9 1.4M246.1 117.6h.3"/>
<path d="M246.1 104.6h.3l.1 .1a53.9 53.9 0 0 1 .5 6.8M246.1 104.6a94.8 94.8 0 0 1 .7 9.9l.2 2.1M246.4 104.6l.9 1.4M247 116.6l.2 2.2-.9-1.2M247 111.5v5.1M247 111.5l.5 3.2a8.1 8.1 0 0 0 .6 2.5l.3 .3M247.3 106h.3M247.3 106.1v-.1a58.2 58.2 0 0 1 .7 7.5l.4 4M247.5 106l.4-.5 .3 3.7 .2 6.1M247.6 106.1v-.1a18.6 18.6 0 0 1 .5 4.2l.3 5.1M247.9 105.5l.6 .6v9.1M248.4 115.3v2.2"/>
<path d="M248.5 117.5l-1.3 1.4M84.9 123.7h13"/>
<circle cx="42.4" cy="111.8" r="11.9"/>
<circle cx="42.5" cy="111.8" r="11.1"/>
</g>
<text font-size="6.9" x="174.9" y="183">UCI MAE 52</text>
<g font-size="4.2">
<text x="227.1" y="200.9">002</text>
<text x="264.1" y="201.4">P1</text>
</g>
<g font-size="3.5">
<text x="24.4" y="7.9">8</text>
<text x="56.9" y="7.9">7</text>
<text x="89.1" y="7.9">6</text>
<text x="122.5" y="7.9">5</text>
<text x="155.3" y="8">4</text>
<text x="187.2" y="7.9">3</text>
<text x="219.3" y="8">2</text>
<text x="253.3" y="8">1</text>
<text x="3.5" y="30.2">D</text>
<text x="273" y="33.2">D</text>
<text x="3.8" y="81.2">C</text>
<text x="273" y="81.3">C</text>
<text x="273.9" y="131">B</text>
<text x="3.9" y="132.2">B</text>
<text x="3.3" y="181.1">A</text>
<text x="272.8" y="181.4">A</text>
<text x="224.6" y="187.9">PART2</text>
<text x="224.6" y="192.7">SCREW</text>
<text x="24.4" y="211.4">8</text>
<text x="56.6" y="211.4">7</text>
<text x="88.6" y="211.4">6</text>
<text x="123.6" y="211.4">5</text>
<text x="154.8" y="211.4">4</text>
<text x="187.3" y="211.4">3</text>
<text x="219.1" y="211.5">2</text>
<text x="253.1" y="211.5">1</text>
</g>
<g font-size="3.4">
<text x="253.8" y="205">1</text>
<text x="263" y="205">1</text>
</g>
<text font-size="3" x="14" y="213.5">SOLIDWORKS Educational Product. For Instructional Use Only.</text>
<g font-size="2.8">
<text x="159.8" y="13.1">REV.</text>
<text x="161.6" y="16.6">P1</text>
<text x="174" y="16.8">INITIAL ENGINEERING RELEASE</text>
<text x="192" y="13.1">DESCRIPTION</text>
<text x="229" y="16.6">XXXX</text>
<text x="231.3" y="13.1">EO</text>
<text x="240.2" y="16.8">REV. ENG</text>
<text x="240.8" y="13.1">APPROVAL</text>
<text x="258.1" y="16.6">07/22/21</text>
<text x="260.5" y="13.1">DATE</text>
<text x="88.4" y="91">.190</text>
<text x="170.2" y="91">2.000</text>
<text x="19.4" y="113.1">.312</text>
<text x="261" y="112.9">.190</text>
<text x="39.5" y="131">5/32&quot;</text>
<text x="40.3" y="134.4">Hex</text>
<text x="61.5" y="134.7">R.010 TYP</text>
<text x="155.9" y="135.8">#10-32 Thread</text>
<text x="214.2" y="174.1">Tram Thi Bao Le</text>
<text x="213.9" y="182.1">48109508</text>
<text x="195.7" y="199.7">07/22/2021</text>
<text x="212.6" y="201.1">A</text>
<text x="188.4" y="204.7">SEE BOM</text>
</g>
<g font-size="2.1">
<text x="159" y="177.9">±</text>
<text x="158.1" y="180">±</text>
<text x="158.3" y="182.2">±</text>
<text x="158.5" y="184.3">±</text>
<text x="143.7" y="189.2">63</text>
<text x="158" y="186.4">±</text>
<text x="159" y="189.9">.002</text>
</g>
<g font-size="1.8">
<text x="145" y="170.6">UNLESS OTHERWISE SPECIFIED</text>
<text x="145" y="172.4">DIMENSIONS ARE IN INCHES</text>
<text x="145" y="175.9">DEFAULT TOLERANCES:</text>
<text x="145" y="177.9">FRACTIONAL =</text>
<text x="160.6" y="177.9">1/32</text>
<text x="145" y="184.3">X.XXX</text>
<text x="145" y="180.1">X.X</text>
<text x="145" y="182.2">X.XX</text>
<text x="156.1" y="180.1">=</text>
<text x="156.3" y="182.2">=</text>
<text x="156.5" y="184.3">=</text>
<text x="159.8" y="180.1">.015</text>
<text x="160" y="182.2">.010</text>
<text x="160.2" y="184.3">.005</text>
<text x="145" y="186.4">ANGLES</text>
<text x="156.5" y="186.4">=</text>
<text x="159.6" y="186.4">1</text>
<text x="110.1" y="193.6">PROPRIETARY AND CONFIDENTIAL</text>
<text x="143.6" y="194">BREAK SHARP EDGES .01 x 45</text>
</g>
<g font-size="1.4">
<text x="212.6" y="170.1">STUDENT NAME:</text>
<text x="212.3" y="178.3">STUDENT ID #:</text>
<text x="211.9" y="186.2">PART NAME:</text>
<text x="110.7" y="196.4">THE INFORMATION CONTAINED IN THIS</text>
<text x="110.7" y="197.9">DRAWING IS THE SOLE PROPERTY OF</text>
<text x="176.9" y="196.8">RESP ENG</text>
<text x="181.5" y="194.4">APPROVALS</text>
<text x="201.1" y="194.2">DATE</text>
<text x="211.9" y="198">SIZE</text>
<text x="217.1" y="197.8">DWG. NO.</text>
<text x="264.7" y="197.6">REV.</text>
<text x="110.7" y="199.3">&lt;company name&gt;. ANY</text>
<text x="110.7" y="200.7">REPRODUCTION IN PART OR AS A WHOLE</text>
<text x="110.7" y="202.1">WITHOUT THE WRITTEN PERMISSION OF</text>
<text x="110.7" y="203.5">&lt;company name&gt; IS PROHIBITED</text>
<text x="177.1" y="202.2">MATERIAL</text>
<text x="260.4" y="203.6">OF</text>
<text x="213.4" y="204.6">SCALE</text>
</g>
</svg>
